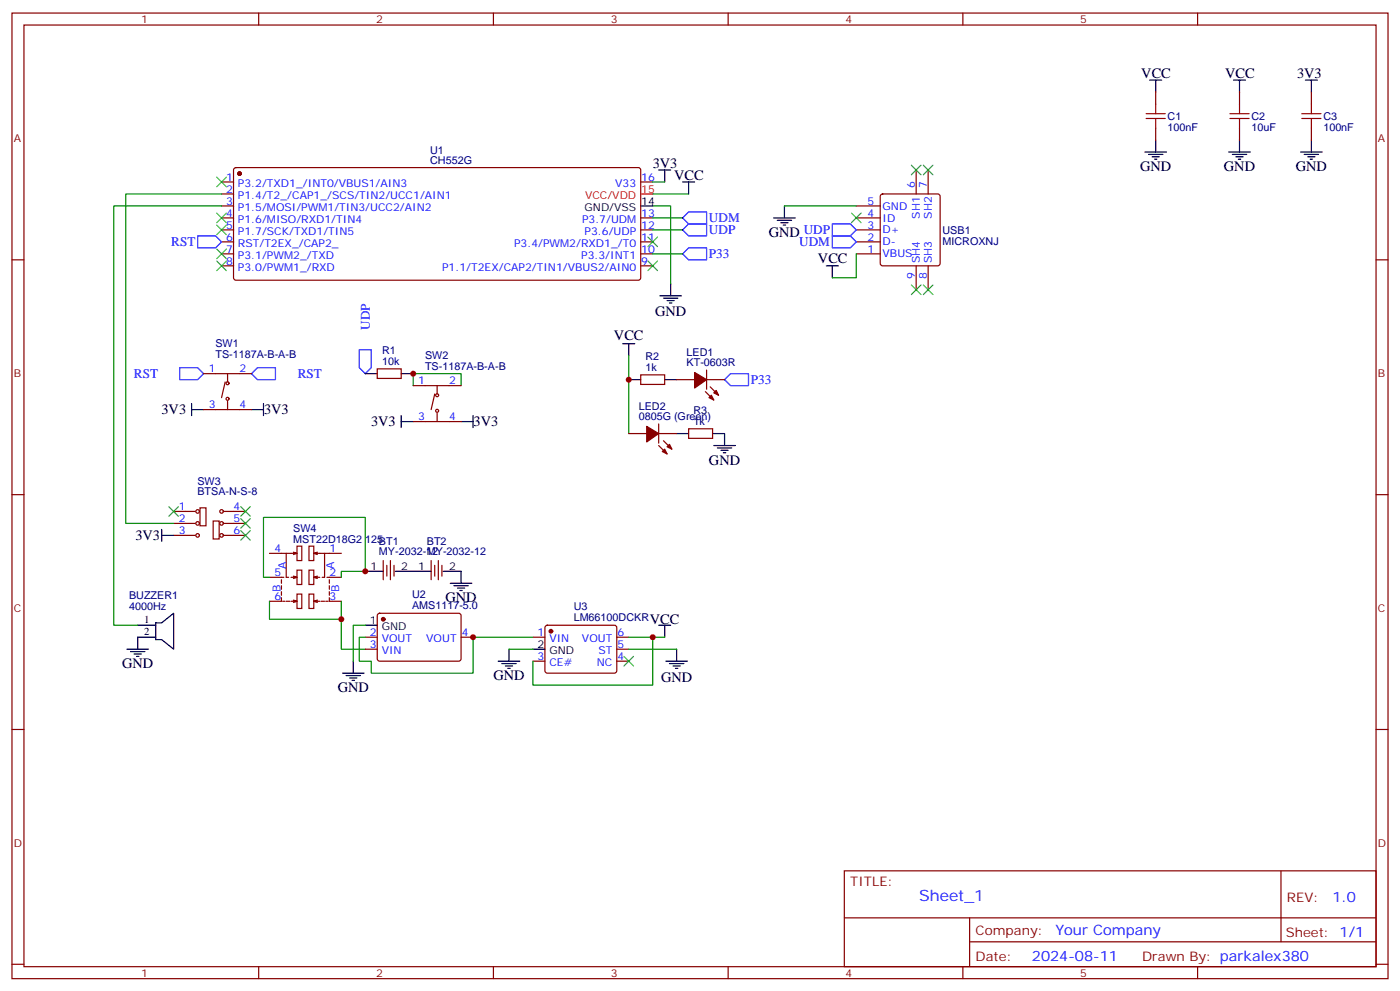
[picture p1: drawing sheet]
<svg xmlns="http://www.w3.org/2000/svg" width="412mm" height="292mm" viewBox="0 0 412 292" stroke-linecap="round" stroke-linejoin="round" font-family="sans-serif">
<g fill="none" stroke="#870000" stroke-width=".35">
<path d="M3.5 3.8h405.4v284.4h-405.4zM7.1 7.4h398.2v277.3h-398.2zM76.2 3.8v3.6M145.3 3.8v3.6M214.5 3.8v3.6M283.6 3.8v3.6M352.8 3.8v3.6M340.4 27.1v3.6M340.4 37.7v3.5M365.1 27.1v3.6M365.1 37.7v3.5M386.3 27.1v3.6"/>
<path d="M386.3 37.7v3.5M65.3 53.6h3.5M65.3 57.1h3.5M69 49.6l.5-.2h118.8l.4 .7v32l-.7 .4-118.8-.1-.4-.6v-31.7zM188.7 53.6h3.6M259.5 57.3l.5-.2h16.2l.5 .2 .2 .5v19.8l-.2 .5-.5 .2h-16.2l-.5-.3-.2-.4v-19.8zM269.9 50.1v7M273.4 50.1v7M3.5 76.5h3.6M65.3 60.6h3.5M65.3 64.2h3.5M65.3 67.7h3.5"/>
<path d="M65.3 71.2h3.5M65.3 74.8h3.5M65.3 78.3h3.5M188.7 64.2h3.6M188.7 67.7h3.6M188.7 71.2h3.6M188.7 74.8h3.6M188.7 78.3h3.6M252.2 60.6h7.1M252.2 64.2h7.1M252.2 67.7h7.1M252.2 71.2h7.1"/>
<path d="M252.2 74.8h7.1M269.9 78.3v7M273.4 78.3v7M405.3 76.5h3.6M60 110h14.1M66.3 112.5l-1 4.6M67 110v2.5M67 118.1v2.5M111.1 108.6h7.1v2.8h-7.1zM121.7 113.6h14.1M128.1 116l-1.1 4.6M128.8 113.6v2.4"/>
<path d="M188.7 110.4h7.1v2.8h-7.1zM199.3 111.8h5.3M207.8 115.3l2.5 2.5M208.1 111.8h5.3M208.1 109v5.6M209.2 113.9l2.5 2.5M60 120.6h14.1M121.7 124.1h14.1M128.8 121.7v2.4M185.2 127.7h5.3M194 127.7h5.3M194 131.2l2.5 2.5"/>
<path d="M194 124.8v5.7M195.4 129.8l2.5 2.5M202.8 126.3h7.1v2.8h-7.1zM3.5 145.7h3.6M51.2 150.6h6.3M51.2 154.1h6.3M51.2 157.7h6.3M58.9 149.5h1.8v5.3h-1.8zM62.8 153.4h1.8v5.3h-1.8zM66 150.6h6.3M66 154.1h6.3M66 157.7h6.3"/>
<path d="M405.3 145.7h3.6M79.4 170h4.2M79.4 162.9h4.9M82.9 170.7v1.1M82.9 172.5v1M82.9 174.2v1.1M82.9 176v1.1h-3.5M83.3 177.1h.7M84.3 177.1h1.1M86.4 169.7l1.1 .3h-1.8M86.4 176.7l1.1 .4h-1.8M86.4 162.6l1.1 .3h-3.2v7.1h.7"/>
<path d="M87.5 160.8h1.4v4.3h-1.4zM87.5 167.9h1.4v4.2h-1.4zM87.5 174.9h1.4v4.3h-1.4zM87.5 170l-1.1 .4M87.5 177.1l-1.1 .3M87.5 162.9l-1.1 .4M91 160.8h1.4v4.3h-1.4zM91 167.9h1.4v4.2h-1.4zM91 174.9h1.4v4.3h-1.4zM92.4 170l1.1 .4M92.4 177.1l1.1 .3M92.4 162.9l1.1 .4"/>
<path d="M93.5 169.7l-1.1 .3h1.8M93.5 176.7l-1.1 .4h1.8M93.5 162.6l-1.1 .3h3.2v7.1h-.7M94.5 177.1h1.1M95.6 162.9h4.9M96 177.1h.7M96.3 170h4.2M97 176v1.1h3.5M97 170.7v1.1M97 172.5v1M97 174.2v1.1M112.9 165.1v5.6"/>
<path d="M113.9 166.5v3.2M115 165.1v5.6M116.1 166.5v3.2M127 165.1v5.6M128.1 166.5v3.2M129.1 165.1v5.6M130.2 166.5v3.2M107.6 187.6h3.5M107.6 191.2h3.5M111.4 180.8l.4-.2h23.6l.4 .7v13l-.7 .4-23.5-.1-.5-.6v-12.7zM135.8 187.6h3.5M157 187.6h3.5"/>
<path d="M157 194.7h3.5M160.7 184.3l.5-.2 20 .1 .5 .6-.1 13-.6 .4h-20.1l-.4-.7v-12.7zM181.7 187.6h3.5M181.7 194.7h3.5M181.7 191.2h3.5M3.5 214.8h3.6M405.3 214.8h3.6M248.7 256.4h156.6v28.3h-156.6zM377.3 256.5v20.8M248.7 270.3h156.5M285.6 277.3h119.6M285.6 270.3v14.1"/>
<path d="M3.5 284h3.6M76.2 284.7v3.5M145.3 284.7v3.5M214.5 284.7v3.5M283.6 284.7v3.5M352.8 284.7v3.5M405.3 284h3.6"/>
<circle cx="67" cy="117.4" r=".44"/>
<circle cx="67" cy="112.9" r=".44"/>
<circle cx="128.8" cy="116.4" r=".44"/>
<circle cx="128.8" cy="121" r=".44"/>
<circle cx="58.2" cy="157.7" r=".53"/>
<circle cx="58.2" cy="154.1" r=".53"/>
<circle cx="58.2" cy="150.6" r=".53"/>
<circle cx="65.3" cy="157.7" r=".53"/>
<circle cx="65.3" cy="150.6" r=".53"/>
<circle cx="65.3" cy="154.1" r=".53"/>
</g>
<g fill="none" stroke="#000" stroke-width=".35">
<path d="M338.7 23.6h3.5M340.4 23.6v3.5M363.4 23.6h3.5M365.1 23.6v3.5M384.5 23.6h3.6M386.3 23.6v3.5M194 50.1h3.6M195.8 50.1v3.5M201.1 53.6h3.5M202.8 53.6v3.5M337.3 44.8h6.3M338.3 45.5h4.2"/>
<path d="M339.4 46.2h2.1M340.1 46.9h.7M340.4 41.2v3.6M361.9 44.8h6.4M363 45.5h4.2M364.1 46.2h2.1M364.8 46.9h.7M365.1 41.2v3.6M383.1 44.8h6.4M384.2 45.5h4.2M385.2 46.2h2.1M385.9 46.9h.7"/>
<path d="M386.3 41.2v3.6M188.7 60.6h3.6M227.9 64.2h6.3M229 64.9h4.2M230 65.6h2.1M230.7 66.3h.7M231.1 60.6v3.6M243.4 78.3h3.5M245.2 78.3v3.5M194.4 87.1h6.3M195.4 87.8h4.3M196.5 88.5h2.1"/>
<path d="M197.2 89.2h.7M197.6 83.6v3.5M56.4 118.9v3.5M77.6 118.9v3.5M107.6 110h3.5M118.2 110h3.5M183.4 101.2h3.6M185.2 101.2v3.5M185.2 111.8h3.5M195.8 111.8h3.5M56.4 120.6h3.6M74.1 120.6h3.5"/>
<path d="M118.2 124.1h3.5M118.2 122.4v3.5M135.8 124.1h3.5M139.3 122.4v3.5M199.3 127.7h3.5M209.9 127.7h3.5v3.5M210.3 131.2h6.3M211.3 131.9h4.2M212.4 132.6h2.1M213.1 133.3h.7M47.6 157.7h3.6M47.6 155.9v3.5"/>
<path d="M107.6 168.2h5.3M116.4 168.2h10.6M130.5 168.2h5.3v3.6M132.6 171.8h6.4M133.7 172.5h4.2M134.8 173.2h2.1M135.5 173.9h.7M37.4 191.2h6.3M38.5 191.9h4.2M39.5 192.6h2.1M40.2 193.3h.7M40.6 184.1h5.3"/>
<path d="M45.9 183.4h1.7l3.6-2.8v10.6l-3.6-2.9h-1.7zM45.9 187.6h-5.3v3.6M100.9 198.2h6.3M102 198.9h4.2M103 199.6h2.1M104.1 194.7v3.5M107.6 184.1h3.5M146.8 194.7h6.3M147.8 195.4h4.2M148.9 196.1h2.1M149.6 196.8h.7M149.9 191.2v3.5"/>
<path d="M157 191.2h3.5M194 184.1h3.6M195.8 184.1v3.5M196.1 194.7h6.4M197.2 195.4h4.2M198.3 196.1h2.1M199 196.8h.7M199.3 191.2v3.5M103.7 200.3h.7"/>
</g>
<g fill="none" stroke="#008700" stroke-width=".35">
<path d="M65.3 57.1h-28.3v97h14.2M192.3 57.1h10.5M192.3 53.6h3.5M65.3 60.6h-31.8v123.5h7.1M192.3 60.6h5.3v23M192.3 64.2h8.8M192.3 67.7h8.8M192.3 74.8h8.8M231.1 60.6h21.1M252.2 74.8v7h-7M121.7 113.6v-3.6h14.1v3.6M185.2 104.7v23"/>
<path d="M79.4 170h-1.8v-17.6h30v15.8h-7.1v1.8M79.4 177.1v5.3h21.1M100.5 177.1v14.1h7.1M107.6 187.6h-1.8v7.1h3.6v3.5h29.9v-10.6h17.7M107.6 184.1h-3.5v10.6M149.9 191.2h7.1M185.2 187.6h10.6M185.2 191.2h14.1M192.3 187.6v14.2h-35.3v-7.1"/>
</g>
<g fill="#870000" stroke="#870000" stroke-width=".35">
<path d="M196.5 131.6l.7-.8 .7 1.5z"/>
<path d="M195.1 133l.7-.7 .7 1.4z"/>
<path d="M190.5 125.6l3.5 2.1-3.5 2.4z"/>
<path d="M210.3 115.7l.7-.7 .7 1.4z"/>
<path d="M208.8 117.1l.7-.7 .8 1.4z"/>
<path d="M204.6 109.7l3.5 2.1-3.5 2.5z"/>
<circle cx="70.6" cy="51.1" r=".53"/>
<circle cx="162.3" cy="185.9" r=".53"/>
<circle cx="112.9" cy="182.4" r=".53"/>
</g>
<path d="M188.7 57.1h3.6" fill="none" stroke="#f00" stroke-width=".35"/>
<path d="M58.2 69.5h5.3l1.8 1.7-1.8 1.8h-5.3zM201.1 64.2l1.7-1.8h5.3v3.5h-5.3zM201.1 67.7l1.7-1.8h5.3v3.6h-5.3zM201.1 74.8l1.7-1.8h5.3v3.5h-5.3zM245.2 65.9h5.3l1.7 1.8-1.7 1.8h-5.3zM245.2 69.5h5.3l1.7 1.7-1.7 1.8h-5.3zM52.9 108.3h5.3l1.8 1.7-1.8 1.8h-5.3zM75.8 108.3h5.3v3.5h-5.3l-1.7-1.8zM105.8 103h3.6v5.3l-1.8 1.7-1.8-1.7zM213.4 111.8l1.8-1.8h5.3v3.6h-5.3z" fill="none" stroke="#00f" stroke-width=".35"/>
<g fill="none" stroke="#3c3" stroke-width=".35">
<path d="M63.9 52.2l2.8 2.8M66.7 52.2l-2.8 2.8M268.5 48.6l2.8 2.9M271.3 48.6l-2.8 2.9M272 48.6l2.8 2.9M274.8 48.6l-2.8 2.9M63.9 76.9l2.8 2.8M63.9 73.3l2.8 2.9M63.9 62.8l2.8 2.8M63.9 66.3l2.8 2.8M66.7 76.9l-2.8 2.8M66.7 73.3l-2.8 2.9"/>
<path d="M66.7 62.8l-2.8 2.8M66.7 66.3l-2.8 2.8M190.9 76.9l2.8 2.8M190.9 69.8l2.8 2.8M193.7 76.9l-2.8 2.8M193.7 69.8l-2.8 2.8M250.8 62.8l2.8 2.8M253.6 62.8l-2.8 2.8M268.5 83.9l2.8 2.8M271.3 83.9l-2.8 2.8M272 83.9l2.8 2.8M274.8 83.9l-2.8 2.8"/>
<path d="M49.7 149.2l2.9 2.8M52.6 149.2l-2.9 2.8M70.9 149.2l2.8 2.8M70.9 152.7l2.8 2.8M70.9 156.2l2.8 2.9M73.7 149.2l-2.8 2.8M73.7 152.7l-2.8 2.8M73.7 156.2l-2.8 2.9M183.8 193.3l2.8 2.8M186.6 193.3l-2.8 2.8"/>
</g>
<path d="M337.6 34.9h5.7M337.6 33.5h5.7M340.4 30.7v2.8M340.4 34.9v2.8M362.3 34.9h5.6M362.3 33.5h5.6M365.1 30.7v2.8M365.1 34.9v2.8M383.5 34.9h5.6M383.5 33.5h5.6M386.3 30.7v2.8M386.3 34.9v2.8" fill="none" stroke="#a10000" stroke-width=".35"/>
<g fill="#c00">
<circle cx="107.6" cy="168.2" r=".88"/>
<circle cx="100.5" cy="182.4" r=".88"/>
<circle cx="192.3" cy="187.6" r=".88"/>
<circle cx="185.2" cy="111.8" r=".88"/>
<circle cx="121.7" cy="110" r=".88"/>
<circle cx="139.3" cy="187.6" r=".88"/>
</g>
<text font-size="4.6" fill="#00f" x="270.8" y="265.5">Sheet_1</text>
<g font-size="4.2">
<text x="336.2" y="22.9">VCC</text>
<text x="360.9" y="22.9">VCC</text>
<text x="382.1" y="22.9">3V3</text>
<text x="192.3" y="49.4">3V3</text>
<text x="198.6" y="52.9">VCC</text>
<text x="335.8" y="50.4">GND</text>
<text x="360.5" y="50.4">GND</text>
<text x="381.7" y="50.4">GND</text>
<text x="226.5" y="69.8">GND UDP</text>
<text x="240.9" y="77.6">VCC</text>
<text x="193" y="93.2">GND</text>
<text x="180.9" y="100.2">VCC</text>
<text x="47.6" y="122">3V3</text>
<text x="77.8" y="122">3V3</text>
<text x="109.3" y="125.6">3V3</text>
<text x="139.5" y="125.6">3V3</text>
<text x="208.8" y="136.8">GND</text>
<text x="39.9" y="159.1">3V3</text>
<text x="131.2" y="177.4">GND</text>
<text x="191.4" y="183.8">VCC</text>
<text x="36" y="196.8">GND</text>
<text x="99.5" y="203.9">GND</text>
<text x="145.3" y="200.3">GND</text>
<text x="194.7" y="200.7">GND</text>
</g>
<g font-size="4.2" fill="#00f">
<text x="392.5" y="265.7">1.0</text>
<text x="310.9" y="275.3">Your Company</text>
<text x="304" y="283.1">2024-08-11</text>
</g>
<g font-size="3.9" fill="#00f">
<text x="208.8" y="65.4">UDM</text>
<text x="208.8" y="68.9">UDP</text>
<text x="50.4" y="72.5">RST</text>
<text x="208.8" y="76">P33</text>
<text x="235.4" y="72.5">UDM</text>
<text x="108.9" y="97" transform="rotate(-90 108.9 97)">UDP</text>
<text x="39.5" y="111.2">RST</text>
<text x="87.7" y="111.3">RST</text>
<text x="221.2" y="113.1">P33</text>
</g>
<g font-size="3.9" fill="#800">
<text x="250.5" y="261">TITLE:</text>
<text x="379.1" y="265.7">REV:</text>
<text x="287.4" y="275.2">Company:</text>
<text x="378.7" y="275.8">Sheet: 1/1</text>
<text x="287.4" y="282.9">Date:</text>
<text x="336.4" y="283">Drawn By: parkalex380</text>
</g>
<g font-size="3.2" fill="#800">
<text x="41.6" y="6.8">1</text>
<text x="110.8" y="6.8">2</text>
<text x="179.9" y="6.8">3</text>
<text x="249.1" y="6.8">4</text>
<text x="318.2" y="6.8">5</text>
<text x="4.1" y="41.9">A</text>
<text x="405.9" y="41.9">A</text>
<text x="4.1" y="111.1">B</text>
<text x="405.9" y="111.1">B</text>
<text x="4.1" y="180.2">C</text>
<text x="405.9" y="180.2">C</text>
<text x="4.1" y="249.4">D</text>
<text x="405.9" y="249.4">D</text>
<text x="41.6" y="287.7">1</text>
<text x="110.8" y="287.7">2</text>
<text x="179.9" y="287.7">3</text>
<text x="249.1" y="287.7">4</text>
<text x="318.2" y="287.7">5</text>
</g>
<g font-size="3.2" fill="#000080">
<text x="344" y="35.3">C1</text>
<text x="368.7" y="35.3">C2</text>
<text x="389.8" y="35.3">C3</text>
<text x="344" y="38.5">100nF</text>
<text x="368.7" y="38.5">10uF</text>
<text x="389.8" y="38.5">100nF</text>
<text x="126.7" y="45.2">U1</text>
<text x="126.7" y="48.3">CH552G</text>
<text x="277.6" y="68.8">USB1</text>
<text x="277.6" y="72">MICROXNJ</text>
<text x="63.5" y="105.4">TS-1187A-B-A-B</text>
<text x="63.5" y="102.2">SW1</text>
<text x="112.5" y="107.6">10k</text>
<text x="112.5" y="104.4">R1</text>
<text x="125.2" y="105.7">SW2</text>
<text x="190.2" y="106.2">R2</text>
<text x="202.3" y="107.9">KT-0603R</text>
<text x="202.3" y="104.7">LED1</text>
<text x="125.2" y="108.9">TS-1187A-B-A-B</text>
<text x="190.2" y="109.3">1k</text>
<text x="188.1" y="123.8">0805G (Green)</text>
<text x="188.1" y="120.6">LED2</text>
<text x="204.3" y="125.2">1k</text>
<text x="204.3" y="122">R3</text>
<text x="58.2" y="142.7">SW3</text>
<text x="58.2" y="145.9">BTSA-N-S-8</text>
<text x="86.4" y="159.8">MST22D18G2 125BT1</text>
<text x="86.4" y="156.6">SW4</text>
<text x="125.7" y="160.4">BT2</text>
<text x="111.6" y="163.5">MY-2032-12</text>
<text x="125.7" y="163.5">MY-2032-12</text>
<text x="38" y="179.5">4000Hz</text>
<text x="38" y="176.4">BUZZER1</text>
<text x="121.4" y="179.4">AMS1117-5.0</text>
<text x="121.4" y="176.2">U2</text>
<text x="169" y="179.7">U3</text>
<text x="169" y="183">LM66100DCKR</text>
</g>
<g font-size="3.2" fill="#00f">
<text x="66.6" y="53.2">1</text>
<text x="188.9" y="53.2">16</text>
<text x="66.6" y="56.8">2</text>
<text x="70.1" y="55">P3.2/TXD1_/INT0/VBUS1/AIN3</text>
<text x="70.1" y="58.5">P1.4/T2_/CAP1_/SCS/TIN2/UCC1/AIN1</text>
<text x="181.2" y="55">V33</text>
<text x="269.5" y="55.4" transform="rotate(-90 269.5 55.4)">6</text>
<text x="273" y="55.4" transform="rotate(-90 273 55.4)">7</text>
<text x="66.6" y="60.3">3</text>
<text x="66.6" y="63.8">4</text>
<text x="70.1" y="62.1">P1.5/MOSI/PWM1/TIN3/UCC2/AIN2</text>
<text x="70.1" y="65.6">P1.6/MISO/RXD1/TIN4</text>
<text x="171.4" y="65.6">P3.7/UDM</text>
<text x="188.9" y="63.8">13</text>
<text x="255.5" y="60.3">5</text>
<text x="255.5" y="63.8">4</text>
<text x="260" y="61.7">GND</text>
<text x="260" y="65.2">ID</text>
<text x="270.9" y="64.4" transform="rotate(-90 270.9 64.4)">SH1</text>
<text x="274.5" y="64.4" transform="rotate(-90 274.5 64.4)">SH2</text>
<text x="66.6" y="67.3">5</text>
<text x="66.6" y="70.9">6</text>
<text x="70.1" y="69.1">P1.7/SCK/TXD1/TIN5</text>
<text x="172.2" y="69.1">P3.6/UDP</text>
<text x="188.9" y="70.9">11</text>
<text x="188.9" y="67.3">12</text>
<text x="255.5" y="67.3">3</text>
<text x="255.5" y="70.9">2</text>
<text x="260" y="68.8">D+</text>
<text x="66.6" y="74.4">7</text>
<text x="66.6" y="77.9">8</text>
<text x="70.1" y="72.6">RST/T2EX_/CAP2_</text>
<text x="70.1" y="76.2">P3.1/PWM2_/TXD</text>
<text x="151.4" y="72.6">P3.4/PWM2/RXD1_/T0</text>
<text x="171.2" y="76.2">P3.3/INT1</text>
<text x="188.9" y="77.9">9</text>
<text x="188.9" y="74.4">10</text>
<text x="255.5" y="74.4">1</text>
<text x="260" y="72.3">D-</text>
<text x="260" y="75.8">VBUS</text>
<text x="270.9" y="77.6" transform="rotate(-90 270.9 77.6)">SH4</text>
<text x="274.5" y="77.6" transform="rotate(-90 274.5 77.6)">SH3</text>
<text x="70.1" y="79.7">P3.0/PWM1_/RXD</text>
<text x="130.2" y="79.7">P1.1/T2EX/CAP2/TIN1/VBUS2/AIN0</text>
<text x="269.5" y="82.1" transform="rotate(-90 269.5 82.1)">9</text>
<text x="273" y="82.1" transform="rotate(-90 273 82.1)">8</text>
<text x="61.5" y="109.7">1</text>
<text x="70.6" y="109.7">2</text>
<text x="123.2" y="113.2">1</text>
<text x="132.3" y="113.2">2</text>
<text x="61.5" y="120.3">3</text>
<text x="70.6" y="120.3">4</text>
<text x="123.2" y="123.8">3</text>
<text x="132.3" y="123.8">4</text>
<text x="52.7" y="150.2">1</text>
<text x="52.7" y="153.8">2</text>
<text x="68.8" y="150.2">4</text>
<text x="68.8" y="153.8">5</text>
<text x="52.7" y="157.3">3</text>
<text x="68.8" y="157.3">6</text>
<text x="80.9" y="162.6">4</text>
<text x="84.3" y="167.5" transform="rotate(-90 84.3 167.5)">A</text>
<text x="97" y="162.6">1</text>
<text x="98.5" y="167.5" transform="rotate(-90 98.5 167.5)">A</text>
<text x="80.9" y="169.7">5</text>
<text x="97" y="169.7">2</text>
<text x="80.9" y="176.7">6</text>
<text x="82.6" y="174.2" transform="rotate(-90 82.6 174.2)">B</text>
<text x="97" y="176.7">3</text>
<text x="99.9" y="174.2" transform="rotate(-90 99.9 174.2)">B</text>
<text x="108.9" y="187.3">2</text>
<text x="108.9" y="190.8">3</text>
<text x="112.4" y="189.1">VOUT</text>
<text x="125.6" y="189.1">VOUT</text>
<text x="136" y="187.3">4</text>
<text x="158.3" y="187.3">1</text>
<text x="161.8" y="189.1">VIN</text>
<text x="171.4" y="189.1">VOUT</text>
<text x="181.9" y="190.8">5</text>
<text x="181.9" y="187.3">6</text>
<text x="112.4" y="192.6">VIN</text>
<text x="158.3" y="194.3">3</text>
<text x="161.8" y="196.1">CE#</text>
<text x="175.8" y="196.1">NC</text>
<text x="176.3" y="192.6">ST</text>
<text x="181.9" y="194.3">4</text>
</g>
<g font-size="3.2" fill="#f00">
<text x="172.3" y="58.5">VCC/VDD</text>
<text x="188.9" y="56.8">15</text>
</g>
<g font-size="3.2">
<text x="172.2" y="62.1">GND/VSS</text>
<text x="188.9" y="60.3">14</text>
<text x="109.1" y="167.9">1</text>
<text x="118.2" y="167.9">2</text>
<text x="123.2" y="167.9">1</text>
<text x="132.3" y="167.9">2</text>
<text x="42.5" y="183.4">1</text>
<text x="108.9" y="183.8">1</text>
<text x="112.4" y="185.5">GND</text>
<text x="42.5" y="186.9">2</text>
<text x="158.3" y="190.8">2</text>
<text x="161.8" y="192.6">GND</text>
</g>
</svg>
